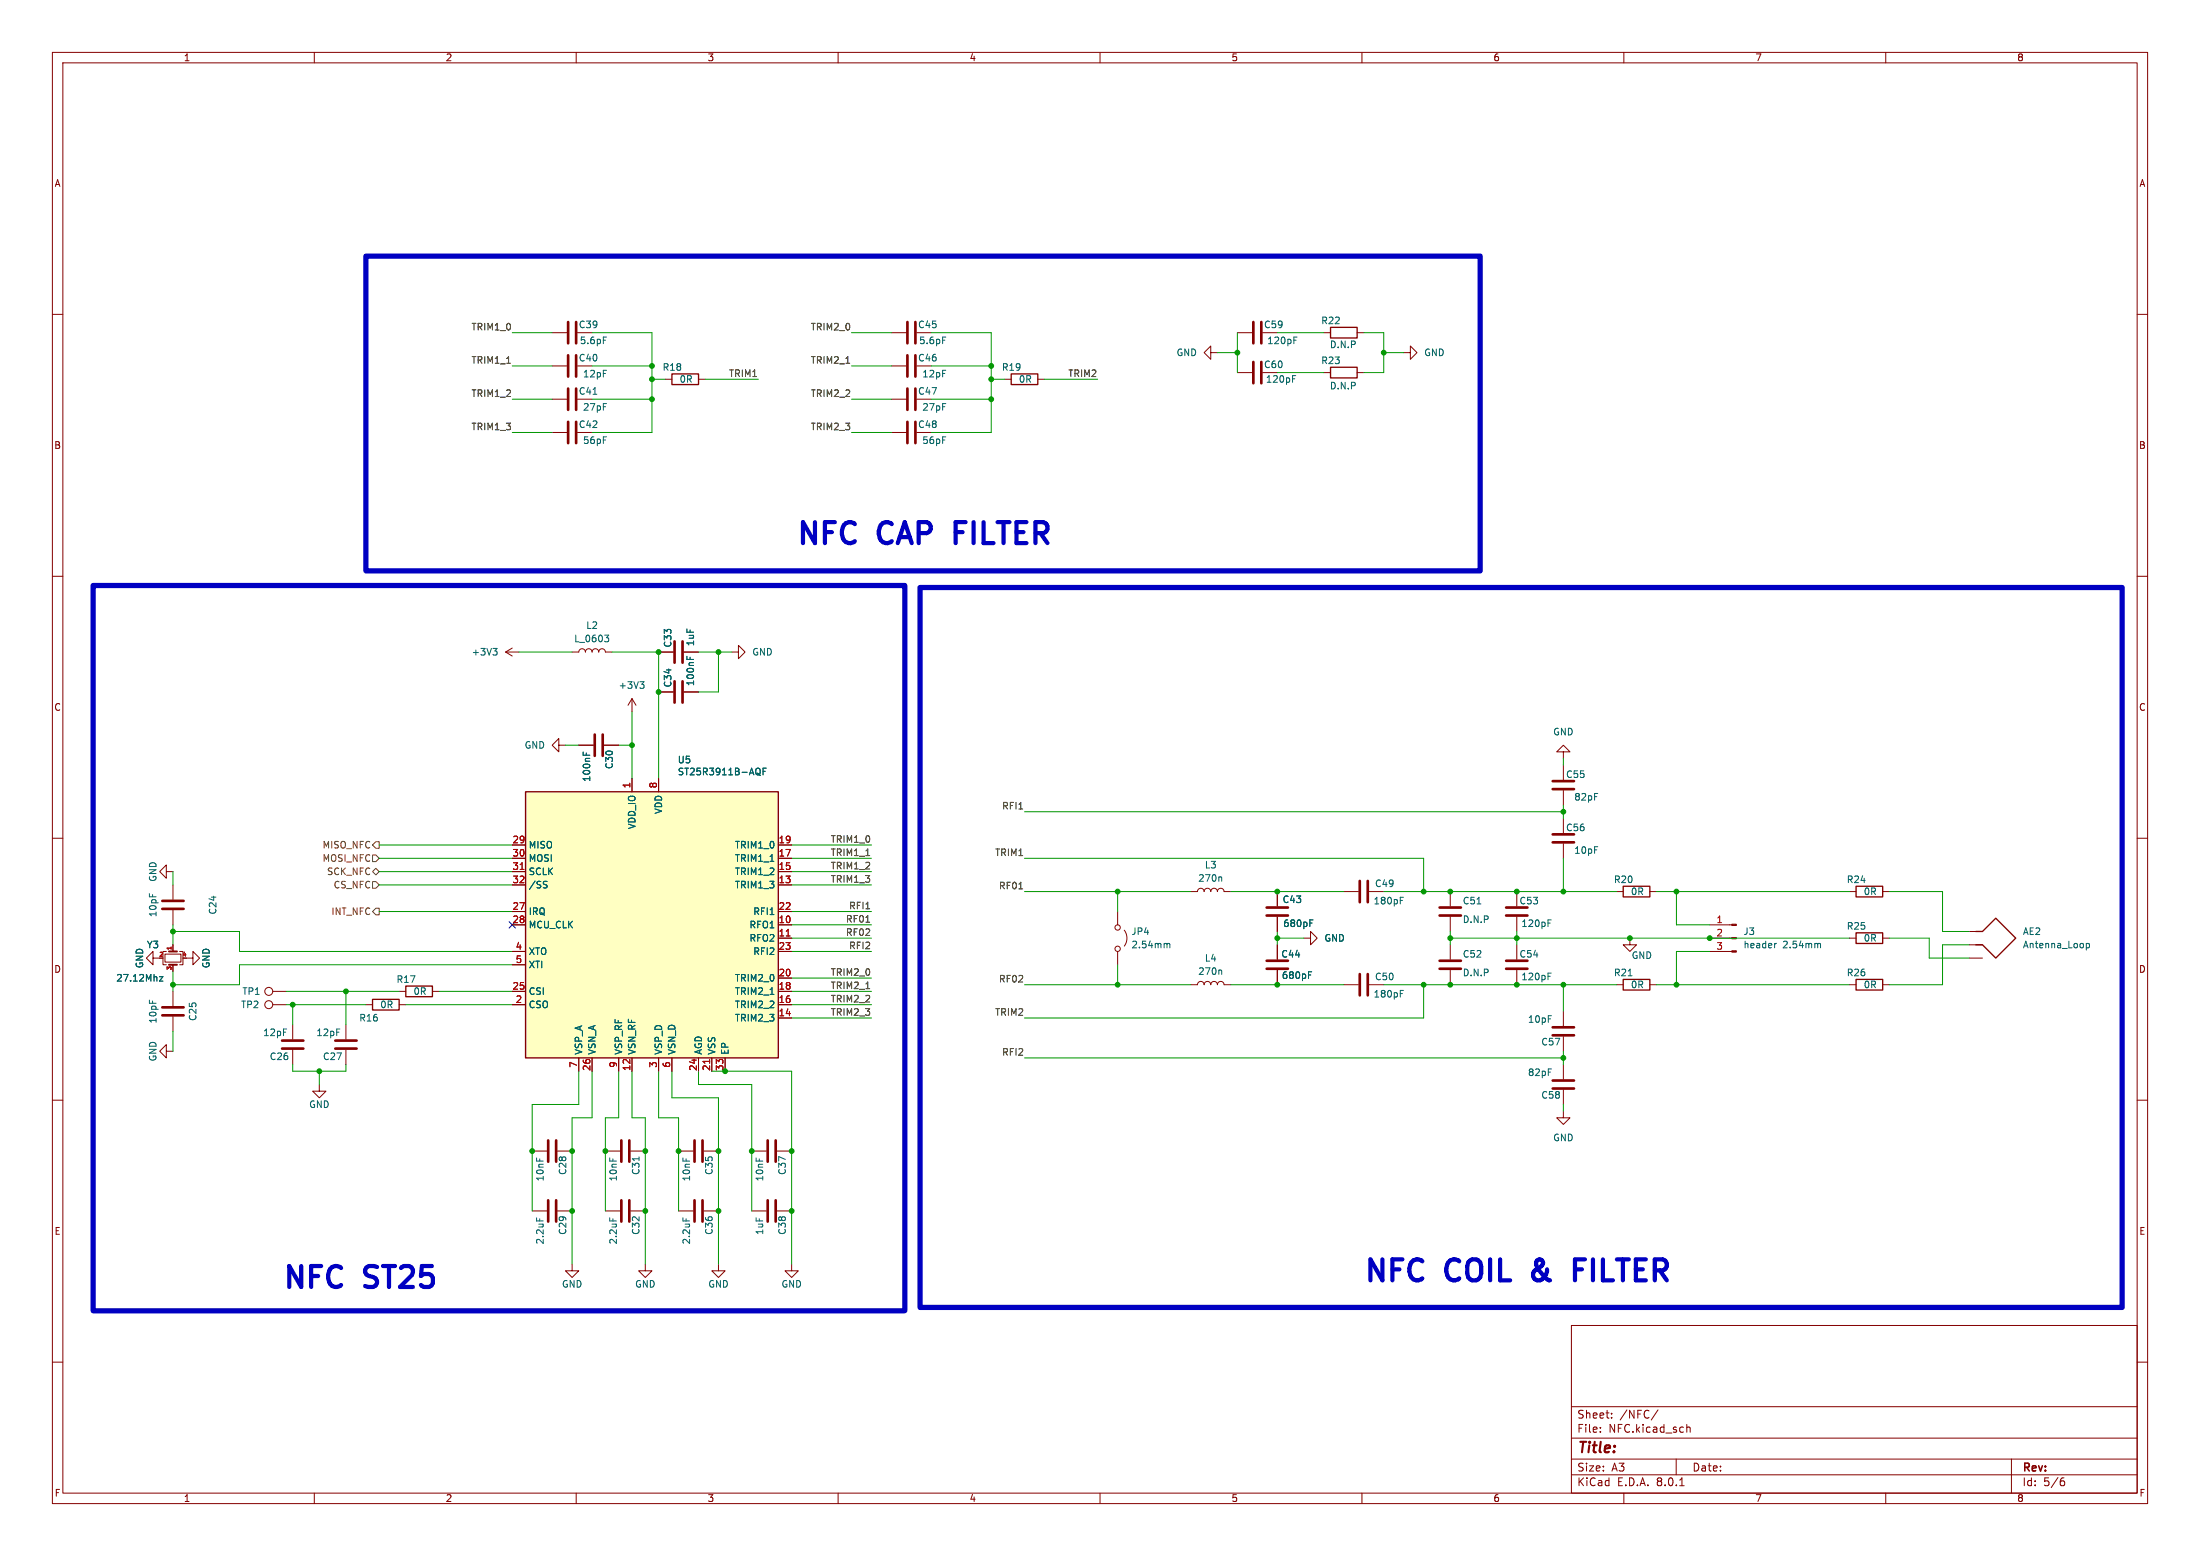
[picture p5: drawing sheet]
<svg xmlns="http://www.w3.org/2000/svg" width="420mm" height="297mm" viewBox="0 0 420 297" stroke-linecap="round" stroke-linejoin="round" font-family="sans-serif">
<g fill="none" stroke="#840000" stroke-width=".19">
<path d="M10 10h400v277h-400zM12 12h396v273h-396zM60 10v2M110 10v2M160 10v2M210 10v2M260 10v2M310 10v2M360 10v2M10 60h2M408 60h2M170.2 76.2h2.8"/>
<path d="M170.2 69.9h2.8M175 76.2h2.8M175 69.9h2.8M252.7 71.1h1.3M259.1 71.1h1.2M10 110h2M408 110h2M96.5 124.5l1.3 .7M96.5 124.5h2.6M97.8 123.7l-1.3 .8M109.2 124.5h1.3a.64 .64 0 0 1 .6-.7 .64 .64 0 0 1 .7 .7 .64 .64 0 0 1 .6-.7 .64 .64 0 0 1 .6 .7 .64 .64 0 0 1 .7-.7 .64 .64 0 0 1 .6 .7 .64 .64 0 0 1 .6-.7 .64 .64 0 0 1 .7 .7h1.2M120.6 133.4l-.7 1.2"/>
<path d="M120.6 133.4v2.5M120.6 133.4l.8 1.2M125.7 124.5h2.8M125.7 132.1h2.8M130.6 124.5h2.7M130.6 132.1h2.7M139.7 124.5h1.3v-1.3l1.2 1.3-1.2 1.2v-1.2M10 160h2M106.7 142.2v-1.2l-1.3 1.2 1.3 1.3v-1.3h1.2M298.4 143.5h1.3l-1.3-1.3-1.2 1.3h1.2v1.3M298.4 146.1v2.7M298.4 150.9v2.8"/>
<path d="M298.4 156.2v2.8M408 160h2M33 168.9v2.8M33 173.7v2.8M213.4 174v2.5M214.6 177.5a2.54 2.54 0 0 1 0 3.1M276.9 170.2v2.8M276.9 175v2.8M289.6 170.2v2.8M289.6 175v2.8M298.4 161v2.8M308.6 170.2h1.3"/>
<path d="M311.1 179.1v1.2h-1.2l1.2 1.3 1.3-1.3h-1.3M315 170.2h1.2M326.4 179.1h4.2M326.4 176.5h4.2M353.1 170.2h1.2M353.1 179.1h1.2M359.4 170.2h1.3M359.4 179.1h1.3M375.9 177.8h2.6M33 189.2v2.8M33 194.1v2.8M52.1 191.8h2.5"/>
<path d="M52.1 189.2h2.5M55.9 195.6v2.8M66 195.6v2.8M69.8 191.8h1.3M76.2 191.8h1.3M76.2 189.2h1.3M82.5 189.2h1.3M213.4 181.6v2.6M276.9 180.3v2.8M276.9 185.2v2.8M289.6 180.3v2.8M289.6 185.2v2.8"/>
<path d="M298.4 193v2.8M298.4 197.9v2.8M308.6 188h1.3M315 188h1.2M326.4 181.6h4.2M353.1 188h1.2M359.4 188h1.3M375.9 180.3h2.6M375.9 182.9h2.6M10 210h2M31.7 200.7v-1.3l-1.2 1.3 1.2 1.2v-1.2h1.3M55.9 200.4v2.8"/>
<path d="M61 207v1.3h1.2l-1.2 1.3-1.3-1.3h1.3M66 200.4v2.8M298.4 212.1v1.3h1.3l-1.3 1.2-1.2-1.2h1.2M298.4 203.2v2.8M298.4 208v2.8M408 210h2M10 260h2M300 253h108v32h-108zM408 260h2M300 278.5h108M300 274.5h108M300 268.5h108"/>
<path d="M305.5 273.2v.2M305.5 272.5v.1M307.7 270.5v.2M307.7 269.8v.1M316.5 269.1l-1.3 1.9M320 278.5v3M322 271.9v1.5M322 272.5l.2-.1 .4 .1 .1 .9M384 278.5v6.5M60 285v2M110 285v2M160 285v2"/>
<path d="M210 285v2M260 285v2M300 281.5h108M310 285v2M320.7 283.6h.8M360 285v2M393.6 282.7h.3l.3 .2-.1 .5-.5 .2M394 282.1l-.4 .1"/>
<circle cx="213.4" cy="177" r=".51"/>
<circle cx="51.3" cy="189.2" r=".76"/>
<circle cx="51.3" cy="191.8" r=".76"/>
<circle cx="213.4" cy="181.1" r=".51"/>
</g>
<g fill="none" stroke="#840000" stroke-width=".51">
<path d="M173.2 67.8v4.1M173.2 74.2v4M174.8 67.8v4.1M174.8 74.2v4M128.8 122.4v4.1M128.8 130v4.1M130.3 122.4v4.1M130.3 130v4.1M296.4 159.3h4.1M296.4 149.1h4.1M296.4 150.6h4.1M31 173.5h4.1"/>
<path d="M31 172h4.1M274.8 174.8h4.1M274.8 173.2h4.1M287.5 174.8h4.1M287.5 173.2h4.1M296.4 160.8h4.1M31 193.8h4.1M31 192.3h4.1M53.8 198.6h4.1M64 198.6h4.1M274.8 184.9h4.1M274.8 183.4h4.1"/>
<path d="M287.5 184.9h4.1M287.5 183.4h4.1M296.4 197.6h4.1M296.4 196.1h4.1M53.8 200.2h4.1M64 200.2h4.1M296.4 207.8h4.1M296.4 206.2h4.1"/>
</g>
<g fill="none" stroke="#006464" stroke-width=".19">
<path d="M94.1 123.8h.8l-.4 .5M94.7 124.3l.2 .2v.3l-.2 .2M115.4 121.2h.8l-.4 .5M116 121.7l.2 .3v.3l-.2 .2M122.2 130.1h.7l-.4 .5M122.7 130.6l.2 .2v.3l-.2 .3M131.1 125.3v.6M131.7 125.4v.5M282 172.5h.7M295.5 176.2h.4M295.5 175.6h.6M222.8 180.3l.2-.2h.3v.8"/>
<path d="M295.5 186.4h.4M295.5 185.7h.6M310.8 186.3h.8M339.1 180.1l-.3 .1M347.2 180.1l.3 .2v.6M398.3 180.1h.3l.3 .2-.1 .6h-.5M398.3 180.1v1.2"/>
</g>
<path d="M254 70.1h5.1v2h-5.1zM309.9 169.2h5.1v2h-5.1zM354.3 169.2h5.1v2h-5.1zM354.3 178.1h5.1v2h-5.1zM377.2 177.8h1.3l2.5-2.5 3.8 3.8-3.8 3.8-2.5-2.6h-1.3M71.1 190.8h5.1v2h-5.1zM77.5 188.2h5v2h-5zM309.9 186.9h5.1v2.1h-5.1zM354.3 186.9h5.1v2.1h-5.1z" fill="none" stroke="#840000" stroke-width=".25"/>
<g fill="#840000" stroke="#840000" stroke-width=".19">
<path d="M330.6 181.5h.9v.2h-.9z"/>
<path d="M330.6 178.9h.9v.3h-.9z"/>
<path d="M330.6 176.4h.9v.3h-.9z"/>
</g>
<path d="M100.3 151.1h48.3v50.8h-48.3z" fill="#ffffc2"/>
<path d="M128.3 71.4h5v2h-5zM193 71.4h5.1v2h-5.1zM254 62.5h5.1v2h-5.1zM100.3 151.1h48.3v50.8h-48.3z" fill="none" stroke="#840000" stroke-width=".25"/>
<g fill="none" stroke="#840000" stroke-width=".19">
<path d="M105.4 63.5h2.8M105.4 69.9h2.8M105.4 76.2h2.8M110.2 63.5h2.8M110.2 69.9h2.8M110.2 76.2h2.8M127 72.4h1.3M133.3 72.4h1.3M170.2 63.5h2.8M175 63.5h2.8M191.8 72.4h1.2M198.1 72.4h1.3"/>
<path d="M231.1 67.3v-1.3l-1.2 1.3 1.2 1.3v-1.3h1.3M236.2 63.5h2.8M236.2 71.1h2.8M241 63.5h2.8M241 71.1h2.8M252.7 63.5h1.3M259.1 63.5h1.2M268 67.3h1.2v1.3l1.3-1.3-1.3-1.3v1.3M105.4 82.6h2.8M110.2 82.6h2.8M170.2 82.6h2.8M175 82.6h2.8"/>
<path d="M125.7 132.1h2.8M125.7 124.5h2.8M130.6 132.1h2.7M130.6 124.5h2.7M110.5 142.2h2.8M115.3 142.2h2.8M120.6 148.6v2.5M125.7 148.6v2.5M31.7 166.4v-1.3l-1.2 1.3 1.2 1.2v-1.2h1.3M97.8 176.5h2.5M97.8 168.9h2.5M97.8 166.4h2.5"/>
<path d="M97.8 163.8h2.5M97.8 161.3h2.5M97.8 174h2.5M148.6 176.5h2.5M148.6 179.1h2.5M148.6 168.9h2.5M148.6 166.4h2.5M148.6 163.8h2.5M148.6 161.3h2.5M148.6 174h2.5M227.3 170.2h1.3a.64 .64 0 0 1 .6-.7 .64 .64 0 0 1 .7 .7 .64 .64 0 0 1 .6-.7 .64 .64 0 0 1 .6 .7 .64 .64 0 0 1 .7-.7 .64 .64 0 0 1 .6 .7 .64 .64 0 0 1 .6-.7 .64 .64 0 0 1 .7 .7h1.2M243.8 170.2v2.8"/>
<path d="M243.8 175v2.8M248.9 179.1h1.3v1.2l1.3-1.2-1.3-1.3v1.3M256.5 170.2h2.8M261.4 170.2h2.8M29.2 182.9v-1.3l-1.3 1.3 1.3 1.3v-1.3h1.3M31.5 182.1h3v1.5h-3zM31.7 181.6h-.6v2.6h.6M33 180.3v1.3M33 184.2v1.2M34.3 181.6h.6v2.6h-.6M35.6 182.9h1.2v-1.3l1.3 1.3-1.3 1.3v-1.3M97.8 191.8h2.5"/>
<path d="M97.8 189.2h2.5M97.8 181.6h2.5M97.8 184.2h2.5M148.6 194.3h2.5M148.6 191.8h2.5M148.6 189.2h2.5M148.6 186.7h2.5M148.6 181.6h2.5M227.3 188h1.3a.64 .64 0 0 1 .6-.7 .64 .64 0 0 1 .7 .7 .64 .64 0 0 1 .6-.7 .64 .64 0 0 1 .6 .7 .64 .64 0 0 1 .7-.7 .64 .64 0 0 1 .6 .7 .64 .64 0 0 1 .6-.7 .64 .64 0 0 1 .7 .7h1.2M243.8 180.3v2.8M243.8 185.2v2.8M256.5 188h2.8"/>
<path d="M261.4 188h2.8M101.6 219.7h2.8M106.4 219.7h2.8M110.5 201.9v2.6M113 201.9v2.6M115.6 219.7h2.8M118.1 201.9v2.6M120.4 219.7h2.8M120.6 201.9v2.6M125.7 201.9v2.6M128.3 201.9v2.6M129.5 219.7h2.8"/>
<path d="M133.3 201.9v2.6M134.4 219.7h2.8M135.9 201.9v2.6M138.4 201.9v2.6M143.5 219.7h2.8M148.3 219.7h2.8M101.6 231.1h2.8M106.4 231.1h2.8M115.6 231.1h2.8M120.4 231.1h2.8M129.5 231.1h2.8M134.4 231.1h2.8"/>
<path d="M143.5 231.1h2.8M148.3 231.1h2.8M109.2 241.3v1.3h1.3l-1.3 1.2-1.3-1.2h1.3M123.2 241.3v1.3h1.3l-1.3 1.2-1.3-1.2h1.3M137.2 241.3v1.3h1.2l-1.2 1.2-1.3-1.2h1.3M151.1 241.3v1.3h1.3l-1.3 1.2-1.2-1.2h1.2"/>
</g>
<path d="M99.3 166h.7M150.1 178.7h.7M135.5 202.2v.8" fill="none" stroke="#a90000" stroke-width=".19"/>
<g fill="none" stroke="#006464" stroke-width=".19">
<path d="M113.2 75.3h.7M115.2 64.3h.6M180 64.3h.6M246.8 72.3h.4M246.8 71.7h.6M247 64.9h.4M247 64.3h.6M131.1 125.3v.6M131.7 125.4v.5M111.3 143.5v.7M111.9 143.7v.5M144.6 146.6a.43 .43 0 0 1 .5 .5v.4a.43 .43 0 0 1-.5 .4"/>
<path d="M144.6 147.6l.6 .4M145.7 147.2h.4M146.3 146.6h-.6v1.3M104 168.2l.4 .1M104.2 168.9l.2 .2-.2 .4M233 167.4l.2 .2v.6M250.1 176.2h.4M250.1 175.6h.6M267.3 171.9h.4M267.3 171.3h.6M30.4 186.4h.7l-.7 .9h.7M233 185.2l.2 .1v.7"/>
<path d="M249.8 186.1h.4M249.8 185.5h.6M267.3 189.7h.4M267.3 189h.6M102.4 232.4v.7M116.4 232.4v.7M122 220.8v.8M130.4 232.4v.7"/>
</g>
<path d="M32.3 181.6h1.5M32.3 184.2h1.5" fill="none" stroke="#840000" stroke-width=".38"/>
<g fill="none" stroke="#840000" stroke-width=".51">
<path d="M108.5 61.5v4M108.5 67.8v4.1M108.5 74.2v4M110 61.5v4M110 67.8v4.1M110 74.2v4M173.2 61.5v4M174.8 61.5v4M239.3 61.5v4M239.3 69.1v4.1M240.8 61.5v4M240.8 69.1v4.1"/>
<path d="M108.5 80.5v4.1M110 80.5v4.1M173.2 80.5v4.1M174.8 80.5v4.1M113.5 140.2v4.1M115.1 140.2v4.1M241.8 173.2h4.1M241.8 174.8h4.1M259.6 168.1v4.1M261.1 168.1v4.1M241.8 183.4h4.1M241.8 184.9h4.1"/>
<path d="M259.6 185.9v4.1M261.1 185.9v4.1M104.6 217.7v4M106.2 217.7v4M118.6 217.7v4M120.1 217.7v4M132.6 217.7v4M134.1 217.7v4M146.6 217.7v4M148.1 217.7v4M104.6 229.1v4.1M106.2 229.1v4.1"/>
<path d="M118.6 229.1v4.1M120.1 229.1v4.1M132.6 229.1v4.1M134.1 229.1v4.1M146.6 229.1v4.1M148.1 229.1v4.1"/>
</g>
<path d="M71.1 166.4l.7-.7 .6 .7-.6 .6zM71.1 174l.7-.6h.6v1.2h-.6zM71.1 163.2h.7l.6 .6-.6 .7h-.7zM71.1 168.3h.7l.6 .6-.6 .6h-.7zM71.8 160.7h.6v1.2h-.6l-.7-.6z" fill="none" stroke="#725600" stroke-width=".19"/>
<path d="M165.3 176h.7M194.5 169.7h.7" fill="none" stroke="#0f0f0f" stroke-width=".19"/>
<path d="M300.7 242.3h1.3M302.6 240.4h-1.9v4" fill="none" stroke="#0000c2" stroke-width=".8"/>
<path d="M69.8 48.9h212.8v60.1h-212.8zM17.8 111.8h154.9v138.4h-154.9zM175.6 112.1h229.5v137.5h-229.5z" fill="none" stroke="#0000c2" stroke-width="1"/>
<g fill="none" stroke="#009600" stroke-width=".19">
<path d="M97.8 69.9h7.6M97.8 63.5h7.6M97.8 76.2h7.6M113 69.9h11.5M113 63.5h11.5v19.1h-11.5M113 76.2h11.5M124.5 72.4h2.5M134.6 72.4h10.2M162.6 69.9h7.6M162.6 63.5h7.6M162.6 76.2h7.6M177.8 69.9h11.4"/>
<path d="M177.8 63.5h11.4v19.1h-11.4M177.8 76.2h11.4M189.2 72.4h2.6M199.4 72.4h10.1M232.4 67.3h3.8M236.2 63.5v7.6M243.8 63.5h8.9M243.8 71.1h8.9M260.3 63.5h3.9v7.6h-3.9M264.2 67.3h3.8M97.8 82.6h7.6M162.6 82.6h7.6"/>
<path d="M99.1 124.5h10.1M116.8 124.5h8.9v24.1M120.6 135.9v12.7M133.3 124.5h6.4M137.2 124.5v7.6h-3.9M107.9 142.2h2.6M118.1 142.2h2.5M195.6 154.9h102.8M298.4 144.8v1.3M298.4 153.7v2.5M33 177.8h12.7v3.8h52.1M33 166.4v2.5"/>
<path d="M33 176.5v3.8M72.4 168.9h25.4M72.4 163.8h25.4M72.4 174h25.4M72.4 166.4h25.4M72.4 161.3h25.4M151.1 179.1h15.3M151.1 168.9h15.3M151.1 163.8h15.3M151.1 174h15.3M151.1 176.5h15.3M151.1 166.4h15.3"/>
<path d="M151.1 161.3h15.3M195.6 170.2h31.7M195.6 163.8h76.2v6.4M213.4 170.2v3.8M234.9 170.2h21.6M243.8 179.1h5.1M243.8 177.8v2.5M264.2 170.2h44.4M276.9 179.1h76.2M276.9 177.8v2.5M289.6 177.8v2.5M298.4 163.8v6.4"/>
<path d="M316.2 170.2h36.9M320 170.2v6.3h6.4M360.7 170.2h10.1v7.6h5.1M360.7 179.1h7.6v3.8h7.6M33 185.4v3.8M33 196.9v3.8M54.6 189.2h21.6M54.6 191.8h15.2M55.9 191.8v3.8M66 189.2v6.4M77.5 191.8h20.3M83.8 189.2h14"/>
<path d="M97.8 184.2h-52.1v3.8h-12.7M151.1 189.2h15.3M151.1 191.8h15.3M151.1 181.6h15.3M151.1 194.3h15.3M151.1 186.7h15.3M195.6 188h31.7M213.4 184.2v3.8M234.9 188h21.6M264.2 188h44.4M271.8 188v6.3h-76.2M298.4 188v5"/>
<path d="M316.2 188h36.9M326.4 181.6h-6.4v6.4M375.9 180.3h-5.1v7.7h-10.1M55.9 203.2v1.3h10.1v-1.3M61 204.5v2.5M110.5 204.5v6.3h-8.9v20.3M113 204.5v8.9h-3.8v27.9M118.1 204.5v8.9h-2.5v17.7M120.6 204.5v8.9h2.6v27.9M125.7 204.5v8.9h3.8v17.7M128.3 204.5v5.1h8.9v31.7M133.3 204.5v2.5h10.2v24.1"/>
<path d="M135.9 204.5h15.2v36.8M195.6 201.9h102.8M298.4 200.7v2.5M298.4 210.8v1.3"/>
</g>
<path d="M97.2 175.9l1.2 1.2M98.4 175.9l-1.2 1.2" fill="none" stroke="#000084" stroke-width=".19"/>
<g fill="#009600" stroke="#009600" stroke-width=".19">
<circle cx="243.8" cy="170.2" r=".46"/>
<circle cx="289.6" cy="170.2" r=".46"/>
<circle cx="271.8" cy="170.2" r=".46"/>
<circle cx="276.9" cy="170.2" r=".46"/>
<circle cx="213.4" cy="188" r=".46"/>
<circle cx="243.8" cy="188" r=".46"/>
<circle cx="276.9" cy="179.1" r=".46"/>
<circle cx="271.8" cy="188" r=".46"/>
<circle cx="276.9" cy="188" r=".46"/>
<circle cx="298.4" cy="154.9" r=".46"/>
<circle cx="320" cy="170.2" r=".46"/>
<circle cx="213.4" cy="170.2" r=".46"/>
<circle cx="125.7" cy="132.1" r=".46"/>
<circle cx="137.2" cy="124.5" r=".46"/>
<circle cx="137.2" cy="219.7" r=".46"/>
<circle cx="143.5" cy="219.7" r=".46"/>
<circle cx="151.1" cy="219.7" r=".46"/>
<circle cx="138.4" cy="204.5" r=".46"/>
<circle cx="236.2" cy="67.3" r=".46"/>
<circle cx="189.2" cy="72.4" r=".46"/>
<circle cx="189.2" cy="76.2" r=".46"/>
<circle cx="189.2" cy="69.9" r=".46"/>
<circle cx="264.2" cy="67.3" r=".46"/>
<circle cx="243.8" cy="179.1" r=".46"/>
<circle cx="289.6" cy="179.1" r=".46"/>
<circle cx="289.6" cy="188" r=".46"/>
<circle cx="298.4" cy="170.2" r=".46"/>
<circle cx="298.4" cy="201.9" r=".46"/>
<circle cx="311.1" cy="179.1" r=".46"/>
<circle cx="320" cy="188" r=".46"/>
<circle cx="298.4" cy="188" r=".46"/>
<circle cx="326.4" cy="179.1" r=".46"/>
<circle cx="55.9" cy="191.8" r=".46"/>
<circle cx="66" cy="189.2" r=".46"/>
<circle cx="33" cy="177.8" r=".46"/>
<circle cx="33" cy="188" r=".46"/>
<circle cx="61" cy="204.5" r=".46"/>
<circle cx="124.5" cy="76.2" r=".46"/>
<circle cx="124.5" cy="72.4" r=".46"/>
<circle cx="125.7" cy="124.5" r=".46"/>
<circle cx="120.6" cy="142.2" r=".46"/>
<circle cx="124.5" cy="69.9" r=".46"/>
<circle cx="109.2" cy="219.7" r=".46"/>
<circle cx="123.2" cy="219.7" r=".46"/>
<circle cx="115.6" cy="219.7" r=".46"/>
<circle cx="123.2" cy="231.1" r=".46"/>
<circle cx="129.5" cy="219.7" r=".46"/>
<circle cx="137.2" cy="231.1" r=".46"/>
<circle cx="151.1" cy="231.1" r=".46"/>
<circle cx="109.2" cy="231.1" r=".46"/>
<circle cx="101.6" cy="219.7" r=".46"/>
</g>
<g font-size="5.6" fill="#0000c2">
<text x="151.5" y="105.1">NFC</text>
<text x="167.8" y="105.1">CAP</text>
<text x="183.9" y="105.1">FILTER</text>
<text x="259.9" y="245.8">NFC</text>
<text x="276.1" y="245.8">COIL</text>
<text x="294.1" y="245.8">&amp;</text>
<text x="303.7" y="245.8">FILTER</text>
<text x="53.5" y="247">NFC</text>
<text x="69.7" y="247">ST25</text>
</g>
<text font-size="2.8" fill="#840000" x="301" y="277.9">Title:</text>
<g font-size="2.1" fill="#840000">
<text x="301" y="273.7">File:</text>
<text x="301" y="271">Sheet:</text>
<text x="307.1" y="273.7">NFC.kicad_sch</text>
<text x="309.2" y="271">/NFC/</text>
<text x="301" y="281.1">Size:</text>
<text x="307.6" y="281.1">A3</text>
<text x="323" y="281.1">Date:</text>
<text x="386" y="281.3">Rev:</text>
<text x="301" y="283.9">KiCad</text>
<text x="308.7" y="283.9">E.D.A.</text>
<text x="316.3" y="283.9">8.0.1</text>
<text x="386" y="283.9">Id:</text>
<text x="390.1" y="283.9">5/6</text>
</g>
<g font-size="1.8" fill="#840000">
<text x="35" y="11.9">1</text>
<text x="85" y="11.9">2</text>
<text x="135" y="11.9">3</text>
<text x="185" y="11.9">4</text>
<text x="235" y="11.9">5</text>
<text x="285" y="11.9">6</text>
<text x="335" y="11.9">7</text>
<text x="385" y="11.9">8</text>
<text x="10.3" y="35.9">A</text>
<text x="408.3" y="35.9">A</text>
<text x="10.3" y="85.9">B</text>
<text x="408.2" y="85.9">B</text>
<text x="10.3" y="135.9">C</text>
<text x="408.2" y="135.9">C</text>
<text x="10.3" y="185.9">D</text>
<text x="408.2" y="185.9">D</text>
<text x="10.3" y="235.9">E</text>
<text x="408.3" y="235.9">E</text>
<text x="10.3" y="285.9">F</text>
<text x="35" y="286.9">1</text>
<text x="85" y="286.9">2</text>
<text x="135" y="286.9">3</text>
<text x="185" y="286.9">4</text>
<text x="235" y="286.9">5</text>
<text x="285" y="286.9">6</text>
<text x="335" y="286.9">7</text>
<text x="385" y="286.9">8</text>
<text x="408.3" y="285.9">F</text>
</g>
<g font-size="1.8" fill="#0f0f0f">
<text x="89.9" y="63.2">TRIM1_0</text>
<text x="154.7" y="63.2">TRIM2_0</text>
<text x="89.9" y="69.5">TRIM1_1</text>
<text x="154.7" y="69.5">TRIM2_1</text>
<text x="89.9" y="75.9">TRIM1_2</text>
<text x="139.1" y="72">TRIM1</text>
<text x="154.7" y="75.9">TRIM2_2</text>
<text x="203.8" y="72">TRIM2</text>
<text x="89.9" y="82.2">TRIM1_3</text>
<text x="154.7" y="82.2">TRIM2_3</text>
<text x="191.2" y="154.6">RFI1</text>
<text x="158.5" y="160.9">TRIM1_0</text>
<text x="158.5" y="163.5">TRIM1_1</text>
<text x="158.5" y="166">TRIM1_2</text>
<text x="189.9" y="163.5">TRIM1</text>
<text x="158.5" y="168.6">TRIM1_3</text>
<text x="162" y="173.6">RFI1</text>
<text x="190.6" y="169.8">RF01</text>
<text x="161.4" y="178.7">RF02</text>
<text x="161.4" y="176.2">RF01</text>
<text x="162" y="181.3">RFI2</text>
<text x="158.5" y="188.9">TRIM2_1</text>
<text x="158.5" y="191.4">TRIM2_2</text>
<text x="158.5" y="186.3">TRIM2_0</text>
<text x="190.6" y="187.6">RF02</text>
<text x="158.5" y="194">TRIM2_3</text>
<text x="189.9" y="194">TRIM2</text>
<text x="191.2" y="201.6">RFI2</text>
</g>
<g font-size="1.8" fill="#006464">
<text x="110.4" y="62.8">C39</text>
<text x="110.6" y="65.9">5.6pF</text>
<text x="175.2" y="62.8">C45</text>
<text x="175.4" y="65.9">5.6pF</text>
<text x="241.2" y="62.8">C59</text>
<text x="241.8" y="65.9">120pF</text>
<text x="252.1" y="62.1">R22</text>
<text x="110.4" y="69.2">C40</text>
<text x="126.4" y="71">R18</text>
<text x="175.2" y="69.2">C46</text>
<text x="191.2" y="71">R19</text>
<text x="224.5" y="68.2">GND</text>
<text x="241.2" y="70.5">C60</text>
<text x="252.1" y="69.7">R23</text>
<text x="253.8" y="66.6">D.N.P</text>
<text x="271.8" y="68.2">GND</text>
<text x="110.4" y="75.5">C41</text>
<text x="111.2" y="72.2">12pF</text>
<text x="129.6" y="73.3">0R</text>
<text x="175.2" y="75.5">C47</text>
<text x="176" y="72.2">12pF</text>
<text x="194.4" y="73.3">0R</text>
<text x="241.6" y="73.3">120pF</text>
<text x="253.8" y="74.5">D.N.P</text>
<text x="110.4" y="81.9">C42</text>
<text x="111.2" y="78.6">27pF</text>
<text x="175.2" y="81.9">C48</text>
<text x="176" y="78.6">27pF</text>
<text x="111.2" y="84.9">56pF</text>
<text x="176" y="84.9">56pF</text>
<text x="90" y="125.3">+3V3</text>
<text x="109.5" y="122.8">L_0603</text>
<text x="111.8" y="120.2">L2</text>
<text x="128.4" y="123.7" transform="rotate(-90 128.4 123.7)">C33</text>
<text x="132.7" y="123.4" transform="rotate(-90 132.7 123.4)">1uF</text>
<text x="143.5" y="125.3">GND</text>
<text x="118" y="131.7">+3V3</text>
<text x="128.4" y="131.3" transform="rotate(-90 128.4 131.3)">C34</text>
<text x="132.7" y="131.1" transform="rotate(-90 132.7 131.1)">100nF</text>
<text x="100.1" y="143.1">GND</text>
<text x="296.4" y="140.6">GND</text>
<text x="112.9" y="149.3" transform="rotate(-90 112.9 149.3)">100nF</text>
<text x="117.2" y="146.9" transform="rotate(-90 117.2 146.9)">C30</text>
<text x="129.3" y="145.9">U5</text>
<text x="129.3" y="148.2">ST25R3911B-AQF</text>
<text x="298.9" y="148.7">C55</text>
<text x="126.6" y="155.5" transform="rotate(-90 126.6 155.5)">VDD</text>
<text x="300.4" y="153">82pF</text>
<text x="121.5" y="158.4" transform="rotate(-90 121.5 158.4)">VDD_IO</text>
<text x="298.9" y="158.9">C56</text>
<text x="100.8" y="162.2">MISO</text>
<text x="100.8" y="164.7">MOSI</text>
<text x="100.8" y="167.2">SCLK</text>
<text x="140.2" y="167.2">TRIM1_2</text>
<text x="140.2" y="164.7">TRIM1_1</text>
<text x="140.2" y="162.2">TRIM1_0</text>
<text x="229.9" y="166">L3</text>
<text x="300.4" y="163.2">10pF</text>
<text x="30.1" y="168.4" transform="rotate(-90 30.1 168.4)">GND</text>
<text x="100.8" y="169.8">/SS</text>
<text x="140.2" y="169.8">TRIM1_3</text>
<text x="228.6" y="168.5">270n</text>
<text x="244.8" y="172.6">C43</text>
<text x="262.1" y="172.8">180pF</text>
<text x="262.4" y="169.5">C49</text>
<text x="279.2" y="172.8">C51</text>
<text x="290" y="172.8">C53</text>
<text x="308" y="168.8">R20</text>
<text x="311.3" y="171">0R</text>
<text x="352.5" y="168.8">R24</text>
<text x="355.7" y="171">0R</text>
<text x="30.1" y="175.2" transform="rotate(-90 30.1 175.2)">10pF</text>
<text x="41.5" y="174.7" transform="rotate(-90 41.5 174.7)">C24</text>
<text x="100.8" y="174.9">IRQ</text>
<text x="100.8" y="177.4">MCU_CLK</text>
<text x="143" y="177.4">RFO1</text>
<text x="143" y="179.9">RFO2</text>
<text x="143.7" y="174.9">RFI1</text>
<text x="215.9" y="178.7">JP4</text>
<text x="244.9" y="177.1">680pF</text>
<text x="252.7" y="179.9">GND</text>
<text x="279.2" y="176.4">D.N.P</text>
<text x="290.3" y="177.1">120pF</text>
<text x="332.8" y="178.7">J3</text>
<text x="352.5" y="177.6">R25</text>
<text x="355.7" y="179.9">0R</text>
<text x="386.1" y="178.7">AE2</text>
<text x="27.5" y="184.9" transform="rotate(-90 27.5 184.9)">GND</text>
<text x="27.9" y="181.2">Y3</text>
<text x="40.2" y="184.9" transform="rotate(-90 40.2 184.9)">GND</text>
<text x="100.8" y="182.5">XTO</text>
<text x="100.8" y="185">XTI</text>
<text x="143.7" y="182.5">RFI2</text>
<text x="215.9" y="181.2">2.54mm</text>
<text x="229.9" y="183.7">L4</text>
<text x="244.5" y="183">C44</text>
<text x="279.2" y="183">C52</text>
<text x="290" y="183">C54</text>
<text x="311.4" y="183.2">GND</text>
<text x="332.8" y="181.2">header</text>
<text x="340.3" y="181.2">2.54mm</text>
<text x="386.1" y="181.2">Antenna_Loop</text>
<text x="22.1" y="187.6">27.12Mhz</text>
<text x="46.2" y="190.1">TP1</text>
<text x="75.6" y="187.8">R17</text>
<text x="78.8" y="190.1">0R</text>
<text x="100.8" y="190.1">CSI</text>
<text x="140.2" y="190.1">TRIM2_1</text>
<text x="140.2" y="187.6">TRIM2_0</text>
<text x="228.6" y="186.3">270n</text>
<text x="244.6" y="187">680pF</text>
<text x="262.1" y="190.6">180pF</text>
<text x="262.4" y="187.3">C50</text>
<text x="279.2" y="186.5">D.N.P</text>
<text x="290.3" y="187.3">120pF</text>
<text x="308" y="186.5">R21</text>
<text x="311.3" y="188.8">0R</text>
<text x="352.5" y="186.5">R26</text>
<text x="355.7" y="188.8">0R</text>
<text x="30.1" y="195.5" transform="rotate(-90 30.1 195.5)">10pF</text>
<text x="37.7" y="195" transform="rotate(-90 37.7 195)">C25</text>
<text x="45.9" y="192.6">TP2</text>
<text x="50.1" y="198">12pF</text>
<text x="60.3" y="198">12pF</text>
<text x="68.5" y="195.2">R16</text>
<text x="72.5" y="192.6">0R</text>
<text x="100.8" y="192.6">CSO</text>
<text x="140.2" y="195.2">TRIM2_3</text>
<text x="140.2" y="192.6">TRIM2_2</text>
<text x="291.6" y="195.4">10pF</text>
<text x="30.1" y="202.7" transform="rotate(-90 30.1 202.7)">GND</text>
<text x="51.4" y="202.5">C26</text>
<text x="61.6" y="202.5">C27</text>
<text x="111.4" y="201.4" transform="rotate(-90 111.4 201.4)">VSP_A</text>
<text x="113.9" y="201.4" transform="rotate(-90 113.9 201.4)">VSN_A</text>
<text x="119" y="201.4" transform="rotate(-90 119 201.4)">VSP_RF</text>
<text x="121.5" y="201.4" transform="rotate(-90 121.5 201.4)">VSN_RF</text>
<text x="126.6" y="201.4" transform="rotate(-90 126.6 201.4)">VSP_D</text>
<text x="129.1" y="201.4" transform="rotate(-90 129.1 201.4)">VSN_D</text>
<text x="134.2" y="201.4" transform="rotate(-90 134.2 201.4)">AGD</text>
<text x="136.8" y="201.4" transform="rotate(-90 136.8 201.4)">VSS</text>
<text x="139.3" y="201.4" transform="rotate(-90 139.3 201.4)">EP</text>
<text x="294.1" y="199.7">C57</text>
<text x="291.6" y="205.6">82pF</text>
<text x="294.1" y="209.9">C58</text>
<text x="58.9" y="211.7">GND</text>
<text x="296.4" y="218">GND</text>
<text x="104" y="225.6" transform="rotate(-90 104 225.6)">10nF</text>
<text x="108.3" y="224.4" transform="rotate(-90 108.3 224.4)">C28</text>
<text x="118" y="225.6" transform="rotate(-90 118 225.6)">10nF</text>
<text x="122.3" y="224.4" transform="rotate(-90 122.3 224.4)">C31</text>
<text x="131.9" y="225.6" transform="rotate(-90 131.9 225.6)">10nF</text>
<text x="136.2" y="224.4" transform="rotate(-90 136.2 224.4)">C35</text>
<text x="145.9" y="225.6" transform="rotate(-90 145.9 225.6)">10nF</text>
<text x="150.2" y="224.4" transform="rotate(-90 150.2 224.4)">C37</text>
<text x="104" y="237.6" transform="rotate(-90 104 237.6)">2.2uF</text>
<text x="108.3" y="235.8" transform="rotate(-90 108.3 235.8)">C29</text>
<text x="118" y="237.6" transform="rotate(-90 118 237.6)">2.2uF</text>
<text x="122.3" y="235.8" transform="rotate(-90 122.3 235.8)">C32</text>
<text x="131.9" y="237.6" transform="rotate(-90 131.9 237.6)">2.2uF</text>
<text x="136.2" y="235.8" transform="rotate(-90 136.2 235.8)">C36</text>
<text x="145.9" y="235.8" transform="rotate(-90 145.9 235.8)">1uF</text>
<text x="150.2" y="235.8" transform="rotate(-90 150.2 235.8)">C38</text>
<text x="107.2" y="246">GND</text>
<text x="121.2" y="246">GND</text>
<text x="135.1" y="246">GND</text>
<text x="149.1" y="246">GND</text>
</g>
<g font-size="1.8" fill="#a90000">
<text x="120.4" y="150.6" transform="rotate(-90 120.4 150.6)">1</text>
<text x="125.5" y="150.6" transform="rotate(-90 125.5 150.6)">8</text>
<text x="97.7" y="161">29</text>
<text x="148.5" y="161">19</text>
<text x="97.7" y="163.6">30</text>
<text x="97.7" y="166.1">31</text>
<text x="148.5" y="166.1">15</text>
<text x="148.5" y="163.6">17</text>
<text x="97.7" y="173.7">27</text>
<text x="97.7" y="168.7">32</text>
<text x="148.5" y="168.7">13</text>
<text x="148.5" y="173.7">22</text>
<text x="97.7" y="176.3">28</text>
<text x="148.5" y="176.3">10</text>
<text x="148.5" y="178.8">11</text>
<text x="327.6" y="176.3">1</text>
<text x="327.6" y="178.8">2</text>
<text x="98.4" y="181.4">4</text>
<text x="98.4" y="183.9">5</text>
<text x="148.5" y="181.4">23</text>
<text x="327.6" y="181.4">3</text>
<text x="97.7" y="189">25</text>
<text x="98.4" y="191.5">2</text>
<text x="148.5" y="191.5">16</text>
<text x="148.5" y="189">18</text>
<text x="148.5" y="186.4">20</text>
<text x="148.5" y="194.1">14</text>
<text x="110.2" y="203.9" transform="rotate(-90 110.2 203.9)">7</text>
<text x="117.9" y="203.9" transform="rotate(-90 117.9 203.9)">9</text>
<text x="125.5" y="203.9" transform="rotate(-90 125.5 203.9)">3</text>
<text x="128" y="203.9" transform="rotate(-90 128 203.9)">6</text>
<text x="112.8" y="204.5" transform="rotate(-90 112.8 204.5)">26</text>
<text x="120.4" y="204.5" transform="rotate(-90 120.4 204.5)">12</text>
<text x="133.1" y="204.5" transform="rotate(-90 133.1 204.5)">24</text>
<text x="135.6" y="204.5" transform="rotate(-90 135.6 204.5)">21</text>
<text x="138.2" y="204.5" transform="rotate(-90 138.2 204.5)">33</text>
</g>
<g font-size="1.8" fill="#725600">
<text x="61.5" y="162.2">MISO_NFC</text>
<text x="61.5" y="164.7">MOSI_NFC</text>
<text x="62.3" y="167.2">SCK_NFC</text>
<text x="63.6" y="169.8">CS_NFC</text>
<text x="63.2" y="174.9">INT_NFC</text>
</g>
<g font-size="1.1" fill="#a90000">
<text x="30.3" y="182.6">2</text>
<text x="32.8" y="185.3" transform="rotate(-90 32.8 185.3)">3</text>
<text x="32.8" y="181.5" transform="rotate(-90 32.8 181.5)">1</text>
<text x="34.7" y="182.6">4</text>
</g>
</svg>
